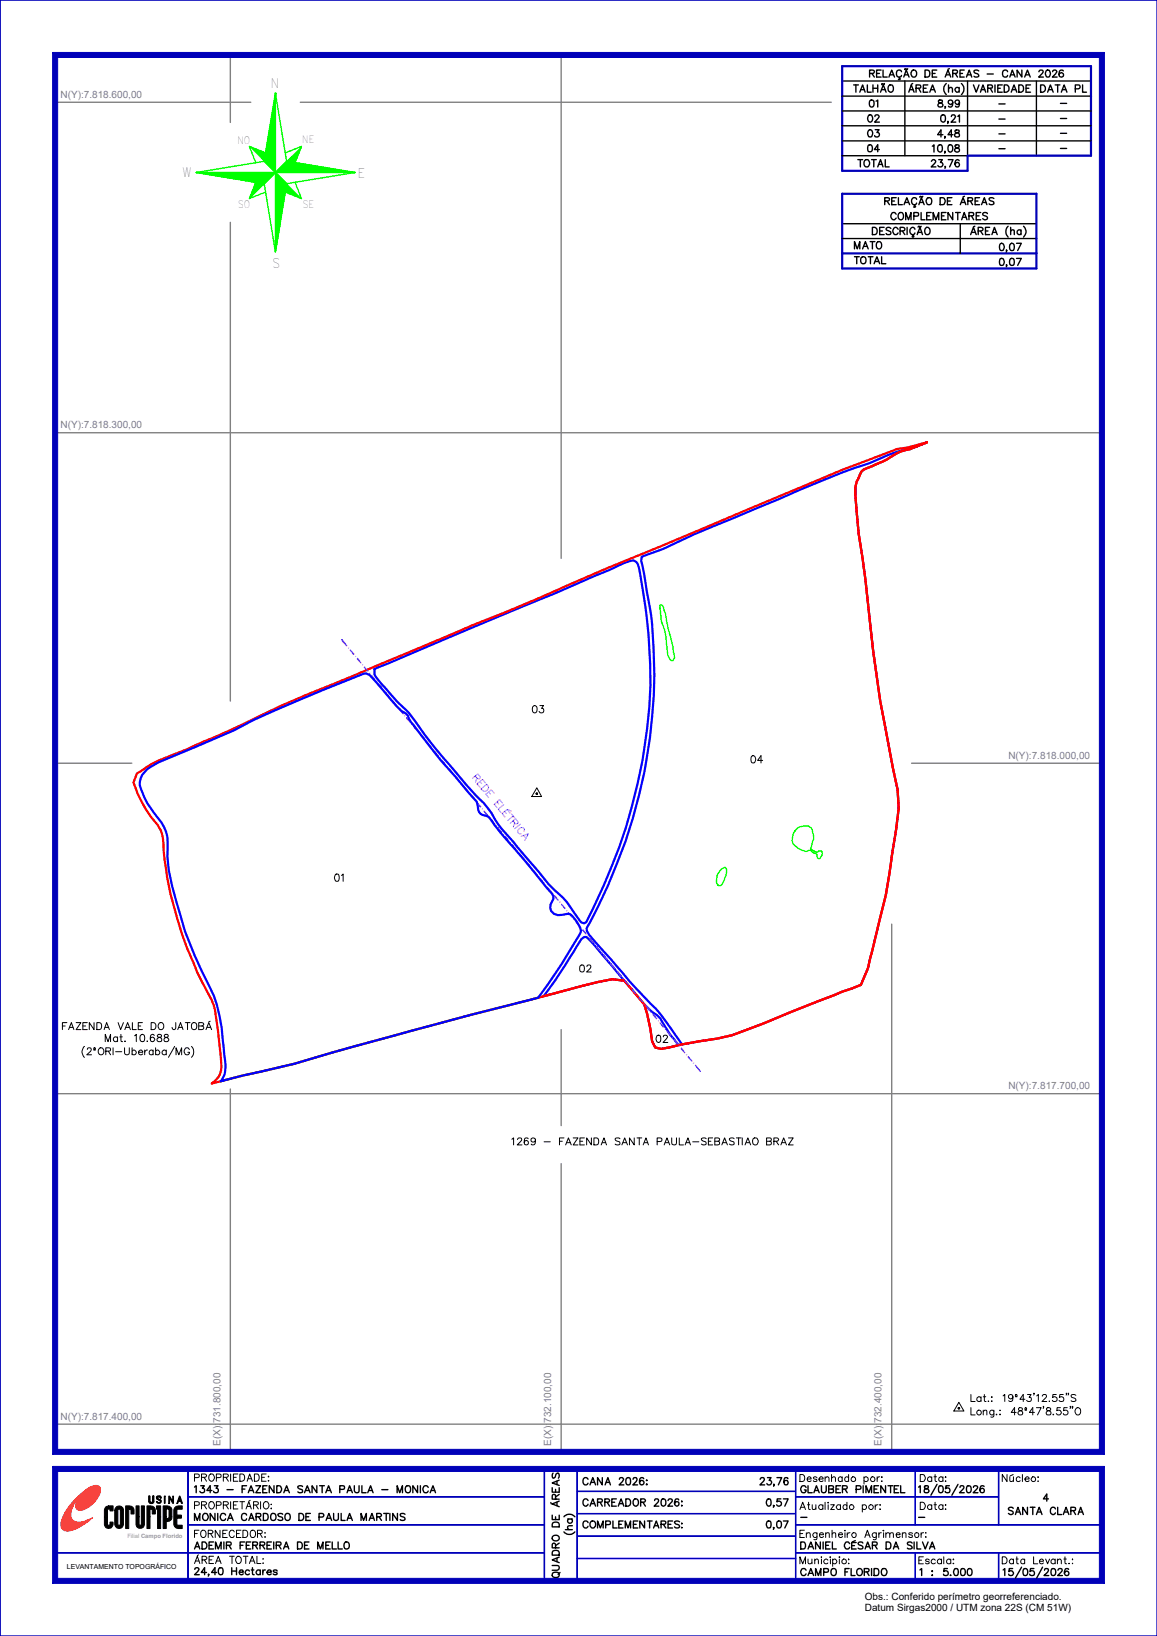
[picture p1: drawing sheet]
<svg xmlns="http://www.w3.org/2000/svg" width="210mm" height="297mm" viewBox="0 0 210 297" stroke-linecap="round" stroke-linejoin="round" font-family="sans-serif">
<!-- layer: QUADRO_DE_AREAS_CANA_2026 -->
<path d="M152.9 14.7h45.1" fill="none" stroke="#000" stroke-width=".25"/>
<!-- layer: QUADRO_DE_AREAS_COMPLEMENTARES -->
<path d="M152.9 46h35.2" fill="none" stroke="#0000b8" stroke-width=".4"/>
<!-- layer: 0114001343002 -->
<path d="M105.5 170.5l.6-.4h.3l.4 .4 6.5 7.5-2.2-.2a139 139 0 0 0-12.1 3h-.3a131.6 131.6 0 0 0 6.8-10.3zM116.9 182.3l1.5 1.4 .8 .6 .6 .6a22.5 22.5 0 0 0 3.3 4.8l-3.1 .7-1.1-.2-.5-1.1-.3-2.2-.7-2.9z" fill="none" stroke="#00f" stroke-width=".4"/>
<!-- layer: 0114001343004 -->
<path d="M116.5 101.1a55.7 55.7 0 0 0 9.5-4.1l19.3-8.1a113.1 113.1 0 0 1 12.5-4.8 38.7 38.7 0 0 1 8.6-3.1l1.8-.7-3 1.3a9 9 0 0 0-4.3 1.8l-3.5 1.6a1.87 1.87 0 0 0-1.4 1.5l-.5 .9-.3 1.1a90 90 0 0 0 1.3 12.6l.6 4.1a278.3 278.3 0 0 0 4.2 30.4l1.6 7.7 .2 3.4-.5 4.1-1.8 11.7-3.3 13.3-1.2 3-3.4 1.2-17 6.8-3 1.1-2.7 .6-6.4 1.1-2.1-3a27 27 0 0 0-4.5-5.3l-3-3.2-7.3-8.4-.4-.7v-.5a96 96 0 0 0 11.9-55.1l-1.5-9-.5-2.6z" fill="none" stroke="#00f" stroke-width=".4"/>
<!-- layer: 0114001343003 -->
<path d="M68 121.4l18.7-7.9a655.3 655.3 0 0 0 26.5-11.3l1-.3a1.22 1.22 0 0 1 1.8 1.2 100 100 0 0 1 1.9 25.2 100.4 100.4 0 0 1-11.5 39.1l-.4 .2-.5-.1-1.3-1.8a13.7 13.7 0 0 0-3.5-4l-1.2-1.3-6.3-7.6a18.6 18.6 0 0 1-4-5.2 15.1 15.1 0 0 0-2.8-3.2l-4.4-5.1a93.6 93.6 0 0 1-7.8-9.9 49.3 49.3 0 0 1-6.2-6.9z" fill="none" stroke="#00f" stroke-width=".4"/>
<!-- layer: MATO -->
<path d="M119.8 109.8a.44 .44 0 0 1 .6 .4l.4 1.3 .5 2.6a23.5 23.5 0 0 1 1.1 5.4l-.4 .5a1.62 1.62 0 0 1-.9-2l-.1-1.2a8.7 8.7 0 0 0-.9-3.8l-.4-3zM131 157.8l.6-.3a1.66 1.66 0 0 1-.1 2 1.26 1.26 0 0 1-.9 1.3 .8 .8 0 0 1-.6-1 2.84 2.84 0 0 1 1-2zM144.6 150.4l.2-.1a1.96 1.96 0 0 1 2.6 .2l.1 .5a2.16 2.16 0 0 1 0 1.8l-.4 1.4 1.1 .6a.64 .64 0 0 1 1-.1v.5l-.4 .7a.5 .5 0 0 1-.5-.2 .5 .5 0 0 1 0-.6l-1.1-.6a.57 .57 0 0 0-.8 .1 3.7 3.7 0 0 1-2.4-1.4 2.65 2.65 0 0 1 .6-2.8z" fill="none" stroke="#0f0" stroke-width=".25"/>
<!-- layer: 0114001343 -->
<path d="M168.2 80.3l-3 1.3a9 9 0 0 0-4.3 1.8l-3.5 1.6a1.87 1.87 0 0 0-1.4 1.5l-.5 .9-.3 1.1a90 90 0 0 0 1.3 12.6l.6 4.1a278.3 278.3 0 0 0 4.2 30.4l1.6 7.7 .2 3.4-.5 4.1-1.8 11.7-3.3 13.3-1.2 3-3.4 1.2-17 6.8-3 1.1-2.7 .6a91.8 91.8 0 0 0-10.2 1.9l-1.1-.2-.5-1.1-.3-2.2-.7-2.9-.5-1.7-3.6-4.3-2.2-.2a180.3 180.3 0 0 0-15.3 3.8l-20.7 5.4-14.8 4.1-6.9 2-9.3 2.1-4.1 1.1M24.8 140.4a26.2 26.2 0 0 1 7.7-3.8l4.8-2.1a143.7 143.7 0 0 0 13.4-6.3l34.8-14.6a461.2 461.2 0 0 0 22.7-9.6l32.5-13.6a333.3 333.3 0 0 1 22.2-8.9l1.8-.2 3.5-1-3 1.3a9 9 0 0 0-4.3 1.8l-3.5 1.6a1.87 1.87 0 0 0-1.4 1.5l-.5 .9-.3 1.1a90 90 0 0 0 1.3 12.6l.6 4.1a278.3 278.3 0 0 0 4.2 30.4l1.6 7.7 .2 3.4-.5 4.1-1.8 11.7-3.3 13.3-1.2 3-3.4 1.2-17 6.8-3 1.1-2.7 .6a91.8 91.8 0 0 0-10.2 1.9l-1.1-.2-.5-1.1-.3-2.2-.7-2.9-.5-1.7-3.6-4.3-2.2-.2a180.3 180.3 0 0 0-15.3 3.8l-20.7 5.4-14.8 4.1-6.9 2-9.3 2.1-5.7 1.5a3.7 3.7 0 0 0 1.7-4.1 77.9 77.9 0 0 0-1.3-10.2l-.4-.9a70.2 70.2 0 0 1-5.4-12.1l-.8-2.7a61.9 61.9 0 0 1-2.6-14.5 5.9 5.9 0 0 0-2.1-3.8 22.5 22.5 0 0 1-3.3-6.3z" fill="none" stroke="#f00" stroke-width=".4"/>
<!-- layer: MALHA -->
<path d="M41.8 10v12.2M41.8 40.4v86.9M41.8 197.7v65.9M10 258.5h190" fill="none" stroke="#808080" stroke-width=".25"/>
<!-- layer: MARGEM -->
<path d="M0 0h210v297h-210zM0 0v297" fill="none" stroke="#0000b8" stroke-width=".25"/>
<g fill="none" stroke="#0000b8" stroke-width=".18">
<path d="M9.6 266.2h190.9l-1 .9h-189zM34.1 266.7h.1v20.3h-.1zM34.1 276.8h64.7v.1h-64.7zM34.1 271.7h64.7v.1h-64.7zM34.1 276.8h64.7M34.1 271.8h64.7M34.1 266.7v20.3M98.8 266.7h.1v20h-.1zM98.8 266.7v20M104.7 266.7h.1v20h-.1zM104.7 270.7h39.7v.1h-39.7zM104.7 274.7h39.7v.2h-39.7z"/>
<path d="M104.7 278.8h39.7v.1h-39.7zM104.7 266.7v20M104.7 270.7h39.7M104.7 274.8h39.7M104.7 278.9h39.7M144.4 266.7h.1v20h-.1zM144.4 276.8h55.6v.1h-55.6zM144.4 271.7h36.9v.1h-36.9zM144.4 276.8h55.6M144.4 271.8h36.9M144.4 266.7v20M166.1 266.7h.1v10.1h-.1z"/>
<path d="M166.1 266.7v10.1M181.2 266.7h.1v10.1h-.1zM181.3 266.7v10.1M10 281.9h88.8v.1h-88.8zM10 281.9h88.8M104.7 282.9h39.7v.1h-39.7zM104.7 282.9h39.7M144.4 281.9h55.6v.1h-55.6zM144.4 281.9h55.6M166.1 281.9h.1v5h-.1zM166.1 281.9v5M181.2 281.9h.1v5h-.1z"/>
<path d="M181.3 281.9v5"/>
</g>
<path d="M9.6 266.2h190.9l-1 .9h-189z" fill="#0000b8"/>
<path d="M200.5 266.2v21.2l-1-.9v-19.4z" fill="none" stroke="#0000b8" stroke-width=".18"/>
<path d="M200.5 266.2v21.2l-1-.9v-19.4z" fill="#0000b8"/>
<path d="M9.6 287.4l.9-.9h189l1 .9z" fill="none" stroke="#0000b8" stroke-width=".18"/>
<path d="M9.6 287.4l.9-.9h189l1 .9z" fill="#0000b8"/>
<path d="M9.6 266.2l.9 .9v19.4l-.9 .9z" fill="none" stroke="#0000b8" stroke-width=".18"/>
<path d="M9.6 266.2l.9 .9v19.4l-.9 .9z" fill="#0000b8"/>
<path d="M34.1 266.7h.1v20.1h-.1zM34.1 266.7v20.1" fill="none" stroke="#0000b8" stroke-width=".18"/>
<path d="M27 271.6h.2v1a.29 .29 0 0 0 .3 .2 .29 .29 0 0 0 .2-.2v-1h.2v1a.44 .44 0 0 1-.4 .3 .44 .44 0 0 1-.5-.3zM28.5 271.7l.1-.1a.46 .46 0 0 1 .7 .4h-.2a.26 .26 0 0 0-.3-.3 .26 .26 0 0 0-.2 .3l.6 .3 .1 .2-.8-.3-.1-.2zM28.5 271.7l.1-.1a.46 .46 0 0 1 .7 .4h-.2a.26 .26 0 0 0-.3-.3 .26 .26 0 0 0-.2 .3l.6 .3a.42 .42 0 0 1-.3 .6 .42 .42 0 0 1-.5-.3h.1a.28 .28 0 0 0 .4 .2 .28 .28 0 0 0 .2-.3l-.6-.3-.1-.2zM29.8 271.6h.2v1.3h-.2zM30.6 271.6h.2l.5 1v-1h.2v1.3h-.2l-.5-1v1h-.2zM32.6 271.6h.1l.4 1.3h-.2l-.1-.3h-.4l-.1 .3h-.2zM32.6 271.9l.2 .5h-.3z" fill="none" stroke="#000" stroke-width=".18"/>
<g fill="#000">
<path d="M27 271.6h.2v1a.29 .29 0 0 0 .3 .2 .29 .29 0 0 0 .2-.2v-1h.2v1a.44 .44 0 0 1-.4 .3 .44 .44 0 0 1-.5-.3z" fill-rule="evenodd"/>
<path d="M28.5 271.7l.1-.1a.46 .46 0 0 1 .7 .4h-.2a.26 .26 0 0 0-.3-.3 .26 .26 0 0 0-.2 .3l.6 .3 .1 .2-.8-.3-.1-.2z" fill-rule="evenodd"/>
<path d="M28.5 271.7l.1-.1a.46 .46 0 0 1 .7 .4h-.2a.26 .26 0 0 0-.3-.3 .26 .26 0 0 0-.2 .3l.6 .3a.42 .42 0 0 1-.3 .6 .42 .42 0 0 1-.5-.3h.1a.28 .28 0 0 0 .4 .2 .28 .28 0 0 0 .2-.3l-.6-.3-.1-.2z" fill-rule="evenodd"/>
<path d="M29.8 271.6v1.3h.2v-1.3zM30.6 271.6v1.3h.2v-1l.5 1h.2v-1.3h-.2v1l-.5-1zM32.6 271.6l-.5 1.3h.2l.1-.3h.4l.1 .3h.2l-.4-1.3zM32.6 271.9l.2 .5h-.3z" fill-rule="evenodd"/>
</g>
<path d="M14.4 271.6l1.6-1.4-1.6 1.7z" fill="none" stroke="#ff3f00" stroke-width=".18"/>
<path d="M14.4 271.6l1.6-1.4-1.6 1.7z" fill-rule="evenodd" fill="#ff3f00"/>
<path d="M18.9 275.4h.6v1.3a.23 .23 0 0 0 .2 .2 .23 .23 0 0 0 .3-.2v-.4h.5a.91 .91 0 0 1-.8 1.2 .78 .78 0 0 1-.8-.8z" fill="none" stroke="#000" stroke-width=".18"/>
<path d="M18.9 275.4h.6v1.3a.23 .23 0 0 0 .2 .2 .23 .23 0 0 0 .3-.2v-.4h.5a.91 .91 0 0 1-.8 1.2 .78 .78 0 0 1-.8-.8z" fill-rule="evenodd" fill="#000"/>
<path d="M13.5 272.3l1.9-1.7a7.2 7.2 0 0 0-2.5 4.4 1.3 1.3 0 0 0 1.6 1.3l.8-.1 1.5-.7a8.1 8.1 0 0 1-4.7 2.5l-.2-.1a1.15 1.15 0 0 1-.8-1.7 9.2 9.2 0 0 1 2.4-3.9zM15.4 270.7a2.42 2.42 0 0 1 2.6-.9 1.58 1.58 0 0 1-.2 2 4.1 4.1 0 0 1-3.6 2.3 1.18 1.18 0 0 1-.2-1.7l.3-.6zM15.4 270.6l.7-.4z" fill="none" stroke="#ff3f00" stroke-width=".18"/>
<path d="M15.4 270.7a3.6 3.6 0 0 0-1.6 2.9 1.18 1.18 0 0 0 1.8 .2 4.5 4.5 0 0 0 2.6-3.6 1.1 1.1 0 0 0-1.7-.3zM15.4 270.6l.7-.4zM14.2 271.6a8.7 8.7 0 0 0-3.1 5.2 1.25 1.25 0 0 0 2 1l.7-.2 1.5-.9 1.5-1.2-.5 .3a2.88 2.88 0 0 1-3.1 .2 2.36 2.36 0 0 1 .2-2.8l1.1-1.6 .9-1z" fill-rule="evenodd" fill="#ff3f00"/>
<path d="M19.2 273.6l.5-.2h.8v.9h-.5v-.4l-.4 .1-.1 1.4h-.6v-1.3zM21.1 273.5a.8 .8 0 0 1 .9 0 .8 .8 0 0 1 .4 .7v2.4a.79 .79 0 0 1-.8 .9 .79 .79 0 0 1-.8-.8v-2.6zM21.5 274l.1-.1 .2 .2v2.6a.23 .23 0 0 1-.2 .2 .23 .23 0 0 1-.2-.2v-2.6zM22.8 273.4h.7a.79 .79 0 0 1 .8 .8v.7h-.5v-.8l-.1-.1-.3-.1v3.6h-.6zM24.7 273.4h.5v3.4l.1 .1 .4-.1v-3.4h.5v3.3a.76 .76 0 0 1-.7 .7 .76 .76 0 0 1-.8-.7zM26.7 273.4h.7a.79 .79 0 0 1 .8 .8v.7h-.6v-.8l-.1-.1-.3-.1v3.6h-.5zM28.4 273.4h.8v4.1h-.6v-3.5h-.2zM29.6 273.4h.9a.71 .71 0 0 1 .7 .8v1.2a.82 .82 0 0 1-1 .8v1.3h-.6zM30.2 273.9h.3l.2 .2v1.4l-.2 .2h-.3zM31.7 273.7l.4-.3h1v.6h-.9l-.1 .1v1h.8v.5h-.8v1.1l.1 .2h.9v.6h-.7a.87 .87 0 0 1-.9-.8v-2.6z" fill="none" stroke="#000" stroke-width=".18"/>
<g fill="#000">
<path d="M19.3 273.5l-.4 .6v1.3h.6l.1-1.4 .4-.1v.4h.5v-.9h-.8zM22.8 273.4v4.1h.6v-3.6l.3 .1 .1 .1v.8h.5v-.7a.79 .79 0 0 0-.8-.8zM24.7 273.4v3.3a.76 .76 0 0 0 .8 .7 .76 .76 0 0 0 .7-.7v-3.3h-.5v3.4l-.1 .1-.4-.1v-3.4zM26.7 273.4v4.1h.5v-3.6l.3 .1 .1 .1v.8h.6v-.7a.79 .79 0 0 0-.8-.8zM28.4 273.4v.6h.2v3.5h.6v-4.1zM29.6 273.4v4.1h.6v-1.3a.88 .88 0 0 0 1-.8v-1.2a.79 .79 0 0 0-.8-.8zM30.2 273.9h.3l.2 .2v1.4l-.2 .2h-.3zM31.9 273.5l-.4 .6v2.6a.87 .87 0 0 0 .9 .8h.7v-.6h-.9l-.1-.2v-1.1h.8v-.5h-.8v-1l.1-.1h.9v-.6h-.7z" fill-rule="evenodd"/>
<path d="M21.1 273.5l-.3 .6v2.6a.79 .79 0 0 0 .8 .8 .79 .79 0 0 0 .8-.9v-2.4a.8 .8 0 0 0-.4-.7 .8 .8 0 0 0-.9 0zM21.5 274l.1-.1 .2 .2v2.6a.23 .23 0 0 1-.2 .2 .23 .23 0 0 1-.2-.2v-2.6z" fill-rule="evenodd"/>
</g>
<path d="M27 272.6v-1h.2v1M27 272.5l.1 .2 .3 .2M27.2 272.5l.2 .3M27.4 272.8h.1M27.4 272.9h.1M27.7 272.6v-1h.2v1M27.7 272.5l-.2 .3M27.9 272.5v.2l-.4 .2" fill="none" stroke="#000" stroke-width=".25"/>
<!-- layer: QUADRO_DE_AREAS_CANA_2026 -->
<path d="M152.9 12h45.1v16.3h-22.4v2.7h-22.7z" fill="none" stroke="#0000b8" stroke-width=".4"/>
<path d="M152.9 17.4h45.1M164.2 14.7v13.6M175.6 14.7v13.6h-22.7M188.1 14.7v13.6M152.9 20.1h45.1M152.9 22.8h45.1M152.9 25.6h45.1" fill="none" stroke="#000" stroke-width=".25"/>
<!-- layer: QUADRO_DE_AREAS_COMPLEMENTARES -->
<path d="M152.9 35.2h35.2v13.5h-35.2z" fill="none" stroke="#0000b8" stroke-width=".4"/>
<path d="M152.9 40.6h35.2M152.9 43.3h35.2M174.3 40.6v5.4" fill="none" stroke="#000" stroke-width=".25"/>
<!-- layer: SETA_NORTE -->
<g fill="none" stroke="#0f0" stroke-width=".25">
<path d="M50 17.1h.1M50 16.9h.1M50 16.9l2 12.4 12.4 2-12.4 2-2 12.4-2-12.4-12.4-2 12.4-2zM50 17.2h-.1M50 17.3l-.1 .1M50 17.4l-.1 .1M50 17.6l-.1 .1M50 17.7l-.2 .2M50 17.9l-.2 .1M50 18l-.2 .2M50 18.1l-.2 .2M50 18.2l-.3 .3"/>
<path d="M50 18.4l-.3 .2M50 18.5l-.3 .3M50 18.6l-.3 .3M50 18.7l-.4 .4M50 18.9l-.4 .3M50 19l-.4 .4M50 19.1l-.4 .4M50 19.2l-.5 .5M50 19.4l-.5 .4M50 19.5l-.5 .5M50 19.6l-.5 .5M50 19.7l-.6 .6"/>
<path d="M50 19.9l-.6 .5M50 20l-.6 .6M50 16.9v28.8M35.6 31.3h.1M35.6 31.3h28.8M35.9 31.3v.1M36 31.3v.1M36.1 31.3v.1M36.3 31.3l-.1 .1M36.4 31.3l-.1 .1M36.5 31.3l-.1 .1M36.6 31.3l-.1 .2"/>
<path d="M36.8 31.3l-.2 .2M36.9 31.3l-.2 .2M37 31.3l-.2 .2M37.2 31.3l-.3 .2M37.3 31.3l-.3 .3M37.4 31.3l-.3 .3M37.5 31.3l-.2 .3M37.7 31.3l-.3 .3M37.8 31.3l-.3 .3M37.9 31.3l-.3 .3M38 31.3l-.3 .4M38.2 31.3l-.4 .4"/>
<path d="M38.3 31.3l-.4 .4M38.5 31.3l-.5 .4M38.6 31.3l-.4 .4M38.7 31.3l-.4 .4M38.8 31.3l-.4 .5M39 31.3l-.5 .5M39.1 31.3l-.5 .5M39.2 31.3l-.5 .5M39.3 31.3l-.5 .5M39.5 31.3l-.6 .6M39.6 31.3l-.6 .6M39.7 31.3l-.6 .6"/>
<path d="M39.8 31.3l-.6 .6M40 31.3l-.7 .6M40.1 31.3l-.6 .6M40.2 31.3l-.6 .7M40.3 31.3l-.6 .7M40.5 31.3l-.7 .7M40.6 31.3l-.7 .7M40.7 31.3l-.7 .7M40.8 31.3l-.7 .8M41 31.3l-.8 .8M41.1 31.3l-.8 .8M41.2 31.3l-.8 .8"/>
<path d="M41.4 31.3l-.9 .8M41.5 31.3l-.9 .8M41.6 31.3l-.9 .9M41.8 31.3l-.9 .9M41.9 31.3l-.9 .9M42 31.3l-.9 .9M42.1 31.3l-.9 .9M42.3 31.3l-1 .9M42.4 31.3l-1 1M42.5 31.3l-.9 1M42.6 31.3l-.9 1M42.8 31.3l-1 1"/>
<path d="M42.9 31.3l-1 1M43 31.3l-1 1.1M43.1 31.3l-1 1.1M43.3 31.3l-1.1 1.1M43.4 31.3l-1.1 1.1M43.5 31.3l-1.1 1.1M43.6 31.3l-1.1 1.1M43.8 31.3l-1.2 1.2M43.9 31.3l-1.2 1.2M44 31.3l-1.2 1.2M44.1 31.3l-1.1 1.2M44.3 31.3l-1.2 1.2"/>
<path d="M44.4 31.3l-1.2 1.2M44.6 31.3l-1.3 1.3M44.7 31.3l-1.3 1.3M44.8 31.3l-1.3 1.3M44.9 31.3l-1.3 1.3M45.1 31.3l-1.4 1.3M45.2 31.3l-1.4 1.4M45.3 31.3l-1.4 1.4M45.5 31.3l-1.5 1.4M45.5 26.6l2.5 2.6M45.6 31.3l-1.5 1.4M45.7 26.7l2.3 2.4"/>
<path d="M45.7 31.3l-1.5 1.4M45.8 31.3l-1.4 1.4M45.9 26.8l2.1 2.2 2-2M46 31.3l-1.5 1.5M46.1 26.9l1.9 1.9 2-1.9M46.1 31.3l-1.5 1.5M46.2 31.3l-1.5 1.5M46.3 27l1.8 1.7M46.3 31.3l-1.5 1.5M46.5 31.3l-1.6 1.5M46.5 33.1h-.1M46.5 27.1l1.6 1.5"/>
<path d="M46.6 31.3l-1.6 1.5M46.6 33.1l-.3 .2M46.7 27.2l1.4 1.3M46.7 31.3l-1.5 1.6M46.8 31.3l-1.5 1.6M46.9 33.2l-.8 .8M46.9 27.3l1.2 1.1M47 31.3l-1.6 1.6M47.1 31.3l-1.6 1.6M47.1 33.2l-1.2 1.2M47.1 27.3l1 1M47.2 31.3l-1.6 1.6"/>
<path d="M47.3 31.3l-1.6 1.7M47.3 27.4l.9 .8M47.5 31.3l-1.7 1.7M47.5 27.5l.7 .6M47.6 31.3l-1.7 1.7M47.8 31.3l-1.8 1.7M47.8 27.6l.4 .4M47.9 31.3l-1.8 1.7M48 27.7l.2 .2M48 31.3l-1.8 1.7M48.1 31.3l-1.8 1.8M48.2 27.8h.1"/>
<path d="M48.2 34.9l-2.9 1.1M48.3 31.3l-1.9 1.8-1.1 2.9M48.4 31.3l-1.8 1.8M48.5 31.3l-2.2 2.3M48.6 31.3l-2.4 2.5M48.8 31.3l-1.9 1.8M48.9 31.3l-2.9 2.9M49 31.3l-1.9 1.9M49.1 31.3l-3.2 3.3M49.3 31.3l-3.5 3.5M49.4 31.3l-3.7 3.7M49.5 31.3l-3.9 3.9"/>
<path d="M49.6 31.3l-4.1 4.1M49.8 31.3l-4.4 4.3M49.9 31.3l-4.5 4.5M50 21.9l-1 1M50 35.5l2-1.9 2.3 2.3M50 20.1l-.6 .6M50 20.2l-.7 .7M50 20.4l-.7 .7M50 20.5l-.7 .7M50 20.6l-.7 .8M50 20.7l-.8 .8M50 20.9l-.8 .8"/>
<path d="M50 21l-.8 .8M50 21.2l-.8 .8M50 21.3l-.9 .8M50 21.4l-.9 .9M50 21.5l-.9 .9M50 21.7l-.9 .9M50 21.8l-1 .9M50 22l-1 1M50 22.2l-1 1M50 22.3l-1.1 1M50 22.4l-1.1 1.1M50 22.5l-1.1 1.1"/>
<path d="M50 22.7l-1.1 1.1M50 22.8l-1.2 1.2M50 22.9l-1.2 1.2M50 23l-1.2 1.3M50 23.2l-1.2 1.2M50 23.3l-1.3 1.3M50 23.4l-1.3 1.3M50 23.5l-1.3 1.4M50 23.7l-1.3 1.3M50 23.8l-1.4 1.4M50 24l-1.4 1.3M50 24.1l-1.4 1.4"/>
<path d="M50 24.2l-1.4 1.4M50 24.3l-1.5 1.5M50 24.5l-1.5 1.4M50 24.6l-1.5 1.5M50 24.7l-1.5 1.5M50 24.8l-1.6 1.6M50 25l-1.6 1.5M50 25.1l-1.6 1.6M50 25.2l-1.6 1.6M50 25.4l-1.7 1.6M50 25.5l-1.7 1.7M50 25.6l-1.7 1.7"/>
<path d="M50 25.7l-1.7 1.8M50 25.9l-1.8 1.7M50 26l-1.8 1.8-2.9-1.2 1.1 2.9M50 26.1l-1.8 1.8M50 26.2l-1.8 1.9M50 26.4l-1.9 1.8M50 26.5l-1.9 1.9M50 26.6l-1.9 1.9M50 26.7l-1.9 2M50 27.2l-2 1.9M50 27.3l-2 2 4 4M50 27.4l-1.9 1.9"/>
<path d="M50 27.5l-1.9 1.9M50 27.7l-1.8 1.8M50 27.8l-1.8 1.7M50 27.9l-1.7 1.7M50 28l-1.6 1.7M50 28.2l-1.6 1.5M50 28.3l-1.5 1.5M50 28.4l-1.4 1.4M50 28.5l-1.4 1.4M50 28.7l-1.3 1.3M50 28.8l-1.3 1.2M50 28.9l-1.2 1.2"/>
<path d="M50 29l-1.1 1.2M50 29.2l-1.1 1M50 29.3l-1 1M50 29.4l-.9 1M50 29.5l-.9 1M50 29.7l-.8 .8M50 29.8l-.8 .8M50 29.9l-.7 .7M50 30l-.6 .7M50 30.2l-.6 .6M50 30.3l-.5 .5M50 30.5l-.4 .4"/>
<path d="M50 30.6l-.4 .4M50 30.7l-.3 .3M50 30.8l-.2 .3M50 31l-.2 .1M50 31.1l-.1 .1M50 31.2l-.1 .1M50.1 31.4l-.1 .1M50.1 31.5l-.1 .1M50.2 31.5l-.2 .2M50.3 31.6l-.3 .2M50.3 31.6l-.3 .4M50.4 31.7l-.4 .4"/>
<path d="M50.4 31.8l-.4 .4M50.5 31.8l-.5 .5M50.6 31.9l-.6 .6M50.6 32l-.6 .6M50.7 32l-.7 .7M50.8 32.1l-.8 .7M50.9 32.1l-.9 .9M50.9 32.2l-.9 .9M51 40l-1 .9M51 39.8l-1 1M51 32.3l-1 .9M51 39.6l-1 1"/>
<path d="M51 39.5l-1 1M51.1 39.3l-1.1 1.1M51.1 39.2l-1.1 1.1M51.1 32.3l-1.1 1.1M51.1 39l-1.1 1.1M51.1 38.9l-1.1 1.1M51.1 32.4l-1.1 1.1M51.2 38.7l-1.2 1.2M51.2 38.6l-1.2 1.1M51.2 32.5l-1.2 1.2M51.2 38.4l-1.2 1.2M51.2 38.3l-1.2 1.2"/>
<path d="M51.2 32.5l-1.2 1.3M51.3 38.1l-1.3 1.2M51.3 38l-1.3 1.2M51.3 37.8l-1.3 1.3M51.3 37.7l-1.3 1.3M51.3 32.6l-1.3 1.3M51.4 37.5l-1.4 1.3M51.4 37.4l-1.4 1.3M51.4 32.6l-1.4 1.4M51.4 37.2l-1.4 1.4M51.4 37.1l-1.4 1.4M51.4 32.7l-1.4 1.5"/>
<path d="M51.5 36.9l-1.5 1.4M51.5 36.8l-1.5 1.4M51.5 32.8l-1.5 1.5M51.5 36.6l-1.5 1.5M51.5 36.4l-1.5 1.6M51.6 36.3l-1.6 1.5M51.6 36.1l-1.6 1.6M51.6 32.8l-1.6 1.6M51.6 36l-1.6 1.6M51.6 35.8l-1.6 1.7M51.6 32.9l-1.6 1.6M51.7 35.7l-1.7 1.6"/>
<path d="M51.7 35.5l-1.7 1.7M51.7 33l-1.7 1.7M51.7 35.4l-1.7 1.7M51.7 35.2l-1.7 1.8M51.7 33l-1.7 1.8M51.8 35.1l-1.8 1.7M51.8 34.9l-1.8 1.8M51.8 27.8l2.9-1.2-1.2 2.9M51.8 34.8l-1.8 1.7M51.8 33.1l-1.8 1.8M51.8 34.8l.1 .1M51.8 34.7l.3 .3"/>
<path d="M51.9 34.5l-1.9 1.8M51.9 33.1l-1.9 1.9M51.9 34.5l.6 .6M51.9 34.4l.8 .8M51.9 34.2l-1.9 1.8M51.9 34l-1.9 1.9M51.9 33.2l-1.9 2M51.9 34.2l1.2 1.2M51.9 34.1l1.4 1.3M51.9 34l1.6 1.5M52 33.7l-2 2M52 33.3l-2 2"/>
<path d="M52 33.8l1.9 1.9M52 33.7l2.1 2.1M52 33.4l-2 2M52 29.3l-6.7 6.7M52 33.4l2.5 2.5M52.1 29.3l-2.1 2M52.2 29.3l-2.1 2M52.3 35l-.5-.4-1.8 1.8M52.3 29.3l-2 2M52.6 29.4l-2 1.9M52.7 29.4l-1.9 1.9M52.9 35.3l-1-1-1.9 1.9"/>
<path d="M53 29.4l-1.8 1.9M53.1 29.4l-1.8 1.9M53.5 29.4l-1.8 1.9M53.5 33.1l1.2 2.9-2.9-1.1M53.6 29.5l-1.8 1.8M53.6 29.2l-2 2.1M53.7 35.6l-1.7-1.7-2 1.9M53.7 29.5l-1.8 1.8M53.7 29l-2.3 2.3M53.8 29.5l-1.7 1.8M53.8 28.8l-.6 .6M53.9 29.6l-1.7 1.7"/>
<path d="M53.9 28.6l-.8 .8M54 28.4l-2.9 2.9M54.1 29.6l-1.8 1.7M54.1 28.2l-1.2 1.2M54.2 29.6l-1.8 1.7M54.2 28l-3.3 3.3M54.3 29.6l-1.7 1.7M54.3 27.8l-1.6 1.6M54.3 27.6l-1.7 1.7M54.4 29.6l-1.7 1.7M54.4 27.4l-3.9 3.9M54.5 29.7l-1.7 1.6"/>
<path d="M54.5 27.2l-4.1 4.1M54.6 29.7l-1.6 1.6M54.6 27l-2.4 2.3M54.7 26.8l-2.6 2.5M54.7 29.7l-1.6 1.6M54.8 29.7l-1.6 1.6M54.9 29.7l-1.6 1.6M55 29.7l-1.5 1.6M55.1 29.8l-1.5 1.5M55.2 29.8l-1.5 1.5M55.3 29.8l-1.5 1.5M55.5 29.8l-1.5 1.5"/>
<path d="M55.6 29.8l-1.5 1.5M55.7 29.8l-1.4 1.5M55.8 29.9l-1.4 1.4M55.9 29.9l-1.4 1.4M56 29.9l-1.4 1.4M56.1 29.9l-1.3 1.4M56.2 29.9l-1.3 1.4M56.3 30l-1.3 1.3M56.4 30l-1.3 1.3M56.5 30l-1.2 1.3M56.6 30l-1.2 1.3M56.7 30l-1.2 1.3"/>
<path d="M56.9 30l-1.3 1.3M57 30.1l-1.2 1.2M57.1 30.1l-1.2 1.2M57.2 30.1l-1.2 1.2M57.3 30.1l-1.2 1.2M57.4 30.1l-1.1 1.2M57.6 30.2l-1.2 1.1M57.7 30.2l-1.2 1.1M57.8 30.2l-1.2 1.1M57.9 30.2l-1.1 1.1M58 30.2l-1.1 1.1M58.1 30.2l-1.1 1.1"/>
<path d="M58.2 30.3l-1.1 1M58.3 30.3l-1 1M58.4 30.3l-1 1M58.5 30.4l-.9 .9M58.6 30.4l-.9 .9M58.7 30.4l-.9 .9M58.8 30.4l-.9 .9M59 30.4l-.9 .9M59.1 30.4l-.9 .9M59.2 30.5l-.9 .8M59.3 30.5l-.9 .8M59.4 30.5l-.8 .8"/>
<path d="M59.5 30.5l-.8 .8M59.6 30.5l-.8 .8M59.7 30.6l-.8 .7M59.8 30.6l-.7 .7M59.9 30.6l-.7 .7M60 30.6l-.7 .7M60.1 30.6l-.7 .7M60.2 30.6l-.6 .7M60.4 30.7l-.7 .6M60.5 30.7l-.7 .6M60.6 30.7l-.7 .6M60.7 30.7l-.6 .6"/>
<path d="M60.8 30.7l-.6 .6M60.9 30.8l-.5 .5M61 30.8l-.5 .5M61.2 30.8l-.6 .5M61.3 30.8l-.6 .5M61.4 30.8l-.5 .5M61.5 30.8l-.5 .5M61.6 30.9l-.5 .4M61.7 30.9l-.4 .4M61.8 30.9l-.4 .4M61.9 30.9l-.4 .4M62 30.9l-.4 .4"/>
<path d="M62.1 30.9l-.3 .4M62.2 31l-.3 .3M62.3 31l-.3 .3M62.4 31l-.3 .3M62.6 31l-.3 .3M62.7 31l-.3 .3M62.8 31.1l-.3 .2M62.9 31.1l-.3 .2M63 31.1l-.2 .2M63.1 31.1l-.2 .2M63.2 31.1l-.2 .2M63.3 31.1l-.2 .2"/>
<path d="M63.4 31.2l-.1 .1M63.6 31.2l-.2 .1M63.7 31.2l-.1 .1M63.8 31.2l-.1 .1M63.9 31.2l-.1 .1M64 31.2l-.1 .1M64.1 31.3h.1M64.2 31.3h.1M64.3 31.3h.1M50 45.6h.1M50 45.4v.1M50.1 45.3h-.1"/>
<path d="M50.1 45.1l-.1 .1M50.1 45l-.1 .1M50.1 44.8l-.1 .2M50.2 44.7l-.2 .1M50.2 44.5l-.2 .2M50.2 44.4l-.2 .2M50.2 44.2l-.2 .3M50.3 44.1l-.3 .2M50.3 43.9l-.3 .3M50.3 43.8l-.3 .3M50.3 43.6l-.3 .4M50.4 43.5l-.4 .3"/>
<path d="M50.4 43.3l-.4 .4M50.4 43.2l-.4 .4M50.4 43l-.4 .5M50.5 42.8l-.5 .5M50.5 42.7l-.5 .5M50.5 42.5l-.5 .6M50.5 42.4l-.5 .5M50.6 42.2l-.6 .6M50.6 42.1l-.6 .6M50.6 41.9l-.6 .6M50.6 41.8l-.6 .6M50.7 41.6l-.7 .7"/>
<path d="M50.7 41.5l-.7 .7M50.7 41.3l-.7 .7M50.7 41.2l-.7 .7M50.8 41l-.8 .8M50.8 40.9l-.8 .8M50.9 40.7l-.9 .8M50.9 40.6l-.9 .8M50.9 40.4l-.9 .9M50.9 40.3l-.9 .9M51 40.1l-1 .9"/>
</g>
<!-- layer: TEXTO -->
<path d="M173.9 255.5l.1 .1h-.1zM173.9 255.5h.1v.1zM173.9 255.8l.1-.2v.2zM174 254.6l1 1.6h-1.9zM174 255.5h.1l-.1 .1zM174 255.6h.2l-.1 .2zM174 255.6l.1 .2h-.1zM174.1 255.5l.1 .1h-.2z" fill="none" stroke="#000" stroke-width=".18"/>
<path d="M173.9 255.5l.1 .1h-.1zM173.9 255.5h.1v.1zM174 255.5h.1l-.1 .1zM174.1 255.5l.1 .1h-.2zM174 255.6h.2l-.1 .2zM174 255.6l.1 .2h-.1zM173.9 255.8l.1-.2v.2zM173.9 255.6h.1l-.1 .2z" fill="#000"/>
<!-- layer: REDE_DE_LUZ -->
<path d="M62.1 116.1l.9 1.1-.1 .1-.9-1.1z" fill="none" stroke="#f0f" stroke-width=".18"/>
<path d="M62.1 116.1l.9 1.1-.1 .1-.9-1.1z" fill="#f0f"/>
<path d="M63.3 117.6l-.1 .1M63.6 118l.7 .7-.1 .1z" fill="none" stroke="#f0f" stroke-width=".18"/>
<path d="M63.6 118l.7 .7-.1 .1z" fill="#f0f"/>
<path d="M64.6 119.1l-.1 .1M64.9 119.5l.6 .9-.7-.8z" fill="none" stroke="#f0f" stroke-width=".18"/>
<path d="M64.9 119.5l.6 .9-.7-.8z" fill="#f0f"/>
<path d="M65.8 120.7h.1M66.1 121.1h.1l.6 .8z" fill="none" stroke="#f0f" stroke-width=".18"/>
<path d="M66.1 121.1h.1l.6 .8z" fill="#f0f"/>
<path d="M67.2 122.2l-.1 .1M67.4 122.7l.1-.1 .5 .8z" fill="none" stroke="#f0f" stroke-width=".18"/>
<path d="M67.4 122.7l.1-.1 .5 .8z" fill="#f0f"/>
<path d="M68.4 123.8h-.1M68.7 124.1l.7 .8-.1 .1-.6-.8z" fill="none" stroke="#f0f" stroke-width=".18"/>
<path d="M68.7 124.1l.7 .8-.1 .1-.6-.8z" fill="#f0f"/>
<path d="M69.7 125.3h-.1M70 125.8l.7 .7h-.1z" fill="none" stroke="#f0f" stroke-width=".18"/>
<path d="M70 125.8l.7 .7h-.1z" fill="#f0f"/>
<path d="M71 126.8l-.1 .1M71.3 127.2l.6 .8h-.1z" fill="none" stroke="#f0f" stroke-width=".18"/>
<path d="M71.3 127.2l.6 .8h-.1z" fill="#f0f"/>
<path d="M72.2 128.4h.1M72.5 128.8h.1l.6 .7v.1z" fill="none" stroke="#f0f" stroke-width=".18"/>
<path d="M72.5 128.8h.1l.6 .7v.1z" fill="#f0f"/>
<path d="M73.5 129.9v.1M73.9 130.3l.5 .8-.6-.7z" fill="none" stroke="#f0f" stroke-width=".18"/>
<path d="M73.9 130.3l.5 .8-.6-.7z" fill="#f0f"/>
<path d="M74.8 131.4l-.1 .1M75 131.9l.1-.1 .6 .9z" fill="none" stroke="#f0f" stroke-width=".18"/>
<path d="M75 131.9l.1-.1 .6 .9z" fill="#f0f"/>
<path d="M76.1 133l-.1 .1M76.3 133.4h.1l.7 .7-.1 .1z" fill="none" stroke="#f0f" stroke-width=".18"/>
<path d="M76.3 133.4h.1l.7 .7-.1 .1z" fill="#f0f"/>
<path d="M77.4 134.5l-.1 .1M77.7 134.9l.6 .8-.1 .1-.6-.8z" fill="none" stroke="#f0f" stroke-width=".18"/>
<path d="M77.7 134.9l.6 .8-.1 .1-.6-.8z" fill="#f0f"/>
<path d="M78.6 136.1h-.1M78.9 136.5l.7 .7-.1 .1z" fill="none" stroke="#f0f" stroke-width=".18"/>
<path d="M78.9 136.5l.7 .7-.1 .1z" fill="#f0f"/>
<path d="M79.9 137.6v.1M80.2 138l.6 .8z" fill="none" stroke="#f0f" stroke-width=".18"/>
<path d="M80.2 138l.6 .8z" fill="#f0f"/>
<path d="M81.2 139.2h-.1M81.4 139.6l.1-.1 .6 .8v.1z" fill="none" stroke="#f0f" stroke-width=".18"/>
<path d="M81.4 139.6l.1-.1 .6 .8v.1z" fill="#f0f"/>
<path d="M82.4 140.7h.1M82.8 141l.6 .9-.7-.8z" fill="none" stroke="#f0f" stroke-width=".18"/>
<path d="M82.8 141l.6 .9-.7-.8z" fill="#f0f"/>
<path d="M83.8 142.2l-.1 .1M84 142.7l.1-.1 .6 .8h-.1z" fill="none" stroke="#f0f" stroke-width=".18"/>
<path d="M84 142.7l.1-.1 .6 .8h-.1z" fill="#f0f"/>
<path d="M85 143.7l-.1 .1M93 153.4l.7 .8h-.1z" fill="none" stroke="#f0f" stroke-width=".18"/>
<path d="M93 153.4l.7 .8h-.1z" fill="#f0f"/>
<path d="M94 154.5l-.1 .1M94.3 154.9l.6 .8h-.1z" fill="none" stroke="#f0f" stroke-width=".18"/>
<path d="M94.3 154.9l.6 .8h-.1z" fill="#f0f"/>
<path d="M95.2 156.1h.1M95.5 156.5l.7 .7-.1 .1z" fill="none" stroke="#f0f" stroke-width=".18"/>
<path d="M95.5 156.5l.7 .7-.1 .1z" fill="#f0f"/>
<path d="M96.5 157.6v.1M96.8 158.1l.1-.1 .5 .8z" fill="none" stroke="#f0f" stroke-width=".18"/>
<path d="M96.8 158.1l.1-.1 .5 .8z" fill="#f0f"/>
<path d="M97.8 159.1l-.1 .1M98 159.6l.1-.1 .6 .8z" fill="none" stroke="#f0f" stroke-width=".18"/>
<path d="M98 159.6l.1-.1 .6 .8z" fill="#f0f"/>
<path d="M99.1 160.7l-.1 .1M99.3 161.1h.1l.6 .8z" fill="none" stroke="#f0f" stroke-width=".18"/>
<path d="M99.3 161.1h.1l.6 .8z" fill="#f0f"/>
<path d="M100.4 162.2l-.1 .1M100.7 162.6l.6 .8h-.1l-.6-.7z" fill="none" stroke="#f0f" stroke-width=".18"/>
<path d="M100.7 162.6l.6 .8h-.1l-.6-.7z" fill="#f0f"/>
<path d="M101.7 163.8h-.2M101.9 164.2l.7 .7-.1 .1z" fill="none" stroke="#f0f" stroke-width=".18"/>
<path d="M101.9 164.2l.7 .7-.1 .1z" fill="#f0f"/>
<path d="M102.9 165.3l-.1 .1M103.2 165.7l.7 .7-.1 .1z" fill="none" stroke="#f0f" stroke-width=".18"/>
<path d="M103.2 165.7l.7 .7-.1 .1z" fill="#f0f"/>
<path d="M104.2 166.9h-.1M104.5 167.2l.7 .8-.1 .1z" fill="none" stroke="#f0f" stroke-width=".18"/>
<path d="M104.5 167.2l.7 .8-.1 .1z" fill="#f0f"/>
<path d="M105.5 168.4h-.1M105.7 168.8h.1l.6 .8z" fill="none" stroke="#f0f" stroke-width=".18"/>
<path d="M105.7 168.8h.1l.6 .8z" fill="#f0f"/>
<path d="M106.7 169.9h.1M107 170.4l.1-.1 .5 .8z" fill="none" stroke="#f0f" stroke-width=".18"/>
<path d="M107 170.4l.1-.1 .5 .8z" fill="#f0f"/>
<path d="M108.1 171.5h-.2M108.3 171.9l.1-.1 .5 .8z" fill="none" stroke="#f0f" stroke-width=".18"/>
<path d="M108.3 171.9l.1-.1 .5 .8z" fill="#f0f"/>
<path d="M109.3 173h-.1M109.6 173.4l.7 .8h-.1l-.6-.7z" fill="none" stroke="#f0f" stroke-width=".18"/>
<path d="M109.6 173.4l.7 .8h-.1l-.6-.7z" fill="#f0f"/>
<path d="M110.6 174.5l-.1 .1M110.9 174.9l.7 .8h-.1z" fill="none" stroke="#f0f" stroke-width=".18"/>
<path d="M110.9 174.9l.7 .8h-.1z" fill="#f0f"/>
<path d="M111.9 176l-.1 .1M112.2 176.5l.6 .7-.1 .1z" fill="none" stroke="#f0f" stroke-width=".18"/>
<path d="M112.2 176.5l.6 .7-.1 .1z" fill="#f0f"/>
<path d="M113.1 177.6v.1M113.4 178h.1l.6 .7-.1 .1z" fill="none" stroke="#f0f" stroke-width=".18"/>
<path d="M113.4 178h.1l.6 .7-.1 .1z" fill="#f0f"/>
<path d="M114.4 179.1v.1M114.7 179.6l.1-.1 .5 .9z" fill="none" stroke="#f0f" stroke-width=".18"/>
<path d="M114.7 179.6l.1-.1 .5 .9z" fill="#f0f"/>
<path d="M115.7 180.7h-.1M115.9 181.1h.1l.6 .8z" fill="none" stroke="#f0f" stroke-width=".18"/>
<path d="M115.9 181.1h.1l.6 .8z" fill="#f0f"/>
<path d="M117 182.2l-.1 .1M117.3 182.6l.7 .8h-.1z" fill="none" stroke="#f0f" stroke-width=".18"/>
<path d="M117.3 182.6l.7 .8h-.1z" fill="#f0f"/>
<path d="M118.3 183.8h-.1M118.6 184.1l.6 .8-.1 .1-.6-.8z" fill="none" stroke="#f0f" stroke-width=".18"/>
<path d="M118.6 184.1l.6 .8-.1 .1-.6-.8z" fill="#f0f"/>
<path d="M119.5 185.3h.1M119.8 185.7l.7 .8h-.1z" fill="none" stroke="#f0f" stroke-width=".18"/>
<path d="M119.8 185.7l.7 .8h-.1z" fill="#f0f"/>
<path d="M120.8 186.8v.1M121.1 187.3l.6 .7z" fill="none" stroke="#f0f" stroke-width=".18"/>
<path d="M121.1 187.3l.6 .7z" fill="#f0f"/>
<path d="M122.1 188.4h-.1M122.3 188.8l.1-.1 .6 .8v.1z" fill="none" stroke="#f0f" stroke-width=".18"/>
<path d="M122.3 188.8l.1-.1 .6 .8v.1z" fill="#f0f"/>
<path d="M123.4 189.9l-.1 .1M123.7 190.3l.6 .8-.7-.7z" fill="none" stroke="#f0f" stroke-width=".18"/>
<path d="M123.7 190.3l.6 .8-.7-.7z" fill="#f0f"/>
<path d="M124.7 191.4l-.1 .1M124.9 191.9l.1-.1 .6 .8-.1 .1z" fill="none" stroke="#f0f" stroke-width=".18"/>
<path d="M124.9 191.9l.1-.1 .6 .8-.1 .1z" fill="#f0f"/>
<path d="M125.9 193l-.1 .1M126.2 193.4l.9 1.1z" fill="none" stroke="#f0f" stroke-width=".18"/>
<path d="M126.2 193.4l.9 1.1z" fill="#f0f"/>
<!-- layer: TEXTO -->
<path d="M97.3 144l.1 .1h-.1zM97.3 144l.1-.1v.2zM97.3 144.2l.1-.1zM97.4 143l.9 1.6h-1.8zM97.4 143.9l.1 .1-.1 .1zM97.4 144.1l.1 .1zM97.5 144l-.1 .1z" fill="none" stroke="#000" stroke-width=".18"/>
<path d="M97.3 144l.1 .1h-.1zM97.3 144l.1-.1v.2zM97.4 143.9l.1 .1-.1 .1zM97.5 144l-.1 .1zM97.4 144.1l.1 .1zM97.3 144.2l.1-.1zM97.3 144.1h.1l-.1 .1z" fill="#000"/>
<!-- layer: MALHA -->
<path d="M10 18.6h35.5M54.5 18.6h96.4M101.9 10v91.4M10 78.6h190M10 138.6h13.9M165.5 138.6h34.5M161.8 167.8v95.8M10 198.5h190M101.9 186.9v17.4M101.9 211.2v52.4" fill="none" stroke="#808080" stroke-width=".25"/>
<!-- layer: 0114001343001 -->
<path d="M26.6 139.7l2.2-1.3 13.6-5.8a177.1 177.1 0 0 1 18.8-8.4l4.8-1.9 .4-.1 .7 .4 3.8 4.4a9.4 9.4 0 0 0 2.8 2.6l.4 .4a5.7 5.7 0 0 0 1.4 2.2l4.6 5.9 6.4 7.4 .3 1.6a1.39 1.39 0 0 0 1.4 1l.4 .2 .4 .4a42.7 42.7 0 0 0 4.3 5.3l6.9 8.3 .2 .4v.5l-.5 1a1.53 1.53 0 0 0 .4 1.6 1.53 1.53 0 0 0 1.7 .3l1.1-.2 .4 .1a6.6 6.6 0 0 1 2 2.9l-.4 1a113.7 113.7 0 0 1-7.4 11.2 1171 1171 0 0 0-44.3 12l-9.3 2.1-4.1 1.1 .2-.2a4.6 4.6 0 0 0 .6-3.6l-.2-2.4a34 34 0 0 0-1.8-9.3 94.9 94.9 0 0 1-5.6-13.1l-.4-1.5a46.4 46.4 0 0 1-2.4-10.7 13.7 13.7 0 0 0-.3-4.5l-.8-1.7a16.8 16.8 0 0 1-4-6.8 3.5 3.5 0 0 1 1.3-2.8z" fill="none" stroke="#00f" stroke-width=".4"/>
<!-- layer: MARGEM -->
<path d="M199.5 10.4l1-.9v254.5l-1-.9z" fill="none" stroke="#0000b8" stroke-width=".18"/>
<path d="M199.5 10.4l1-.9v254.5l-1-.9z" fill="#0000b8"/>
<path d="M9.6 9.5h190.9l-1 .9h-189z" fill="none" stroke="#0000b8" stroke-width=".18"/>
<path d="M9.6 9.5h190.9l-1 .9h-189z" fill="#0000b8"/>
<path d="M9.6 9.5l.9 .9v252.7l-.9 .9z" fill="none" stroke="#0000b8" stroke-width=".18"/>
<path d="M9.6 9.5l.9 .9v252.7l-.9 .9z" fill="#0000b8"/>
<path d="M10.5 263.1h189l1 .9h-190.9z" fill="none" stroke="#0000b8" stroke-width=".18"/>
<path d="M10.5 263.1h189l1 .9h-190.9z" fill="#0000b8"/>
<g font-size="2.4">
<text x="49.2" y="16">N</text>
<text x="33.1" y="32.2">W</text>
<text x="65" y="32.3">E</text>
<text x="49.4" y="48.7">S</text>
</g>
<g font-size="1.9">
<text x="43.1" y="26.1">NO</text>
<text x="54.9" y="26">NE</text>
<text x="43.2" y="37.7">SO</text>
<text x="54.9" y="37.8">SE</text>
</g>
<g font-size="1.8" fill="#808080">
<text x="11" y="17.7">N(Y):7.818.600,00</text>
<text x="11" y="77.7">N(Y):7.818.300,00</text>
<text x="183" y="137.7">N(Y):7.818.000,00</text>
<text x="183" y="197.7">N(Y):7.817.700,00</text>
<text x="11" y="257.7">N(Y):7.817.400,00</text>
<text x="40" y="262.5" transform="rotate(-90 40 262.5)">E(X):731.800,00</text>
<text x="100" y="262.5" transform="rotate(-90 100 262.5)">E(X):732.100,00</text>
<text x="160" y="262.5" transform="rotate(-90 160 262.5)">E(X):732.400,00</text>
</g>
<g font-size="1.8">
<text x="154.9" y="16.7">TALHÃO</text>
<text x="157.8" y="14">RELAÇÃO DE ÁREAS - CANA 2026</text>
<text x="164.9" y="16.7">ÁREA (ha)</text>
<text x="176.7" y="16.7">VARIEDADE</text>
<text x="188.9" y="16.7">DATA PL</text>
<text x="157.5" y="22.2">02</text>
<text x="157.8" y="19.4">01</text>
<text x="170.2" y="19.4">8,99</text>
<text x="170.7" y="22.2">0,21</text>
<text x="181.3" y="19.4">-</text>
<text x="181.3" y="22.2">-</text>
<text x="192.5" y="19.3">-</text>
<text x="192.5" y="22.1">-</text>
<text x="157.5" y="24.9">03</text>
<text x="157.5" y="27.6">04</text>
<text x="169.2" y="27.6">10,08</text>
<text x="170.2" y="24.9">4,48</text>
<text x="181.3" y="24.9">-</text>
<text x="181.3" y="27.6">-</text>
<text x="192.5" y="24.8">-</text>
<text x="192.5" y="27.5">-</text>
<text x="155.7" y="30.3">TOTAL</text>
<text x="169" y="30.3">23,76</text>
<text x="160.6" y="37.2">RELAÇÃO DE ÁREAS</text>
<text x="161.7" y="39.9">COMPLEMENTARES</text>
<text x="155.1" y="45.2">MATO</text>
<text x="155.1" y="47.9">TOTAL</text>
<text x="158.3" y="42.6">DESCRIÇÃO</text>
<text x="176.2" y="42.6">ÁREA (ha)</text>
<text x="181.4" y="45.5">0,07</text>
<text x="181.4" y="48.2">0,07</text>
<text x="96.6" y="129.4">03</text>
<text x="136.3" y="138.5">04</text>
<text x="60.7" y="160">01</text>
<text x="105.2" y="176.5">02</text>
<text x="11.3" y="186.9">FAZENDA VALE DO JATOBÁ</text>
<text x="14.9" y="191.5">(2ºORI-Uberaba/MG)</text>
<text x="19.1" y="189.1">Mat. 10.688</text>
<text x="119.1" y="189.3">02</text>
<text x="92.9" y="207.8">1269 - FAZENDA SANTA PAULA-SEBASTIAO BRAZ</text>
<text x="176.2" y="254.4">Lat.: 19º43'12.55&quot;S</text>
<text x="176.2" y="256.9">Long.: 48º47'8.55&quot;O</text>
<text x="35.3" y="268.9">PROPRIEDADE:</text>
<text x="105.8" y="269.6">CANA 2026:</text>
<text x="137.9" y="269.6">23,76</text>
<text x="145.2" y="269">Desenhado por:</text>
<text x="167" y="269">Data:</text>
<text x="181.9" y="269">Núcleo:</text>
<text x="35.3" y="271">1343 - FAZENDA SANTA PAULA - MONICA</text>
<text x="35.3" y="273.9">PROPRIETÁRIO:</text>
<text x="105.8" y="273.4">CARREADOR 2026:</text>
<text x="139.1" y="273.4">0,57</text>
<text x="145.2" y="274">Atualizado por:</text>
<text x="145.3" y="271">GLAUBER PIMENTEL</text>
<text x="166.7" y="271">18/05/2026</text>
<text x="167" y="274">Data:</text>
<text x="183" y="275">SANTA CLARA</text>
<text x="189.4" y="272.5">4</text>
<text x="35.3" y="276">MONICA CARDOSO DE PAULA MARTINS</text>
<text x="35.3" y="281.2">ADEMIR FERREIRA DE MELLO</text>
<text x="35.3" y="279.1">FORNECEDOR:</text>
<text x="103.9" y="278.6" transform="rotate(-90 103.9 278.6)">(ha)</text>
<text x="105.8" y="277.4">COMPLEMENTARES:</text>
<text x="139.1" y="277.4">0,07</text>
<text x="145.2" y="279.1">Engenheiro Agrimensor:</text>
<text x="145.3" y="281.2">DANIEL CÉSAR DA SILVA</text>
<text x="145.3" y="276">-</text>
<text x="166.7" y="276">-</text>
<text x="35.3" y="283.8">ÁREA TOTAL:</text>
<text x="35.3" y="285.9">24,40 Hectares</text>
<text x="101.5" y="286.4" transform="rotate(-90 101.5 286.4)">QUADRO DE ÁREAS</text>
<text x="145.2" y="283.9">Municipio:</text>
<text x="145.3" y="286">CAMPO FLORIDO</text>
<text x="166.8" y="283.9">Escala:</text>
<text x="167" y="286">1 : 5.000</text>
<text x="181.9" y="283.9">Data Levant.:</text>
<text x="182.1" y="286">15/05/2026</text>
<text x="157" y="290.4">Obs.: Conferido perímetro georreferenciado.</text>
<text x="157" y="292.5">Datum Sirgas2000 / UTM zona 22S (CM 51W)</text>
</g>
<text font-size="1.8" fill="#f0f" x="85.8" y="141.3" transform="rotate(50 85.8 141.3)">REDE ELÉTRICA</text>
<text font-size="1.3" x="12.1" y="284.8">LEVANTAMENTO TOPOGRÁFICO</text>
<text font-size="1.1" fill="#989898" x="23.1" y="279.1">Filial Campo Florido</text>
</svg>
